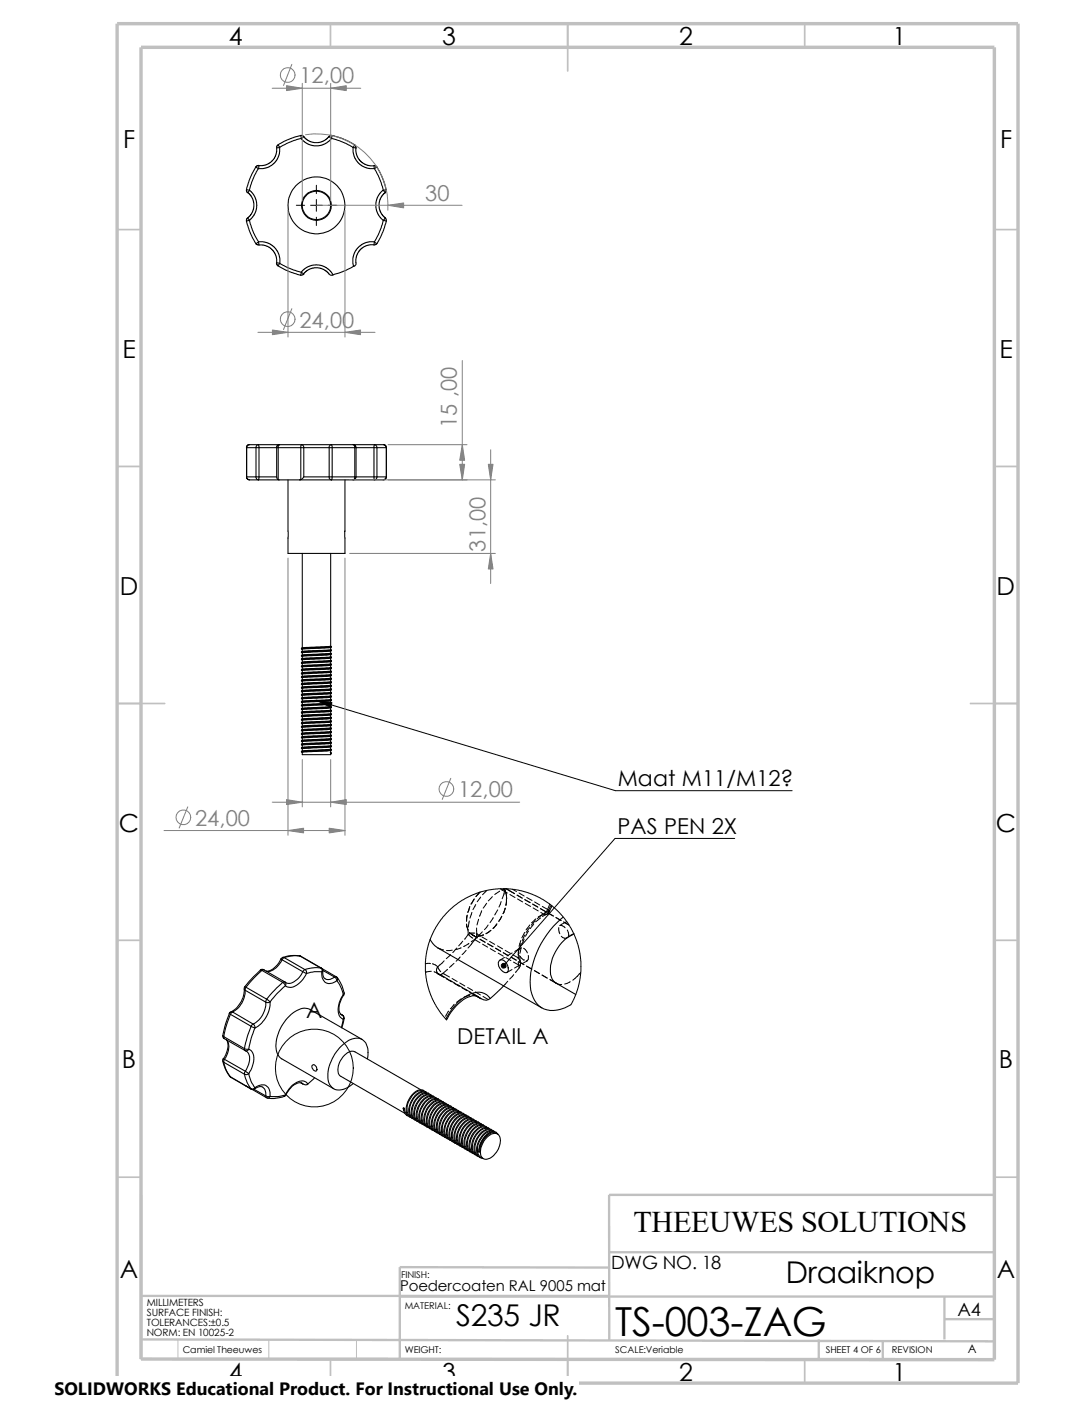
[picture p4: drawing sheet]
<svg xmlns="http://www.w3.org/2000/svg" width="216mm" height="279mm" viewBox="0 0 216 279" stroke-linecap="round" stroke-linejoin="round" font-family="sans-serif">
<path d="M35.3 266v4M53.3 266v4M70.7 266.1v3.9" fill="none" stroke="#c0c0c0" stroke-width=".2"/>
<g fill="none" stroke="#c0c0c0" stroke-width=".34">
<path d="M65.6 4.7v4.7M112.6 4.7v9.4M159.7 4.7v4.7M23.2 45.6h4.8M197.3 45.6h4.7M23.2 92.6h4.8M197.3 92.6h4.7M23.2 139.7h9.5M192.6 139.7h9.4M23.2 186.7h4.8M197.3 186.7h4.7M23.2 233.8h4.7"/>
<path d="M197.3 233.8h4.7M65.6 270v4.7M112.6 265.3v9.4M159.7 270v4.7"/>
</g>
<path d="M28 237.3v32.7M197.3 237.3h-76.4v28.9M28 257.3h92.9M79.3 257.5h118M120.9 251.7l-41.6-.1v18.4M120.9 248.7h76.4M187.4 257.5v8.5M28 266l169.3 .4M162.5 266v4M175.2 266.3v3.7M187.4 262h9.9" fill="none" stroke="#c0c0c0" stroke-width=".47"/>
<path d="M23.2 4.7h178.8v270h-178.8zM28 9.4h169.3v260.6l-169.3-.1z" fill="none" stroke="#c0c0c0" stroke-width=".68" stroke-linecap="butt"/>
<g fill="none" stroke="#000" stroke-width=".21">
<path d="M48.9 37.7l.6 .1M48.9 37.7l.2 .6M49.5 37.8l-.4 .5 .6 .5 .5 .7 .2 .8v.8l-.5 1.4-.8 .8M49.5 37.8l.6 .6 .5 .8 .4 1.6-.2 1.1-.4 .8-.9 1M50.8 33.2l.5 .3M51.3 33.5l-1.1 2-.7 2.3M51.4 32.9l-.1 .6M51.4 32.9h-.3l-.3 .2-.7 1.3-.7 1.4-.5 1.9M55.2 28.8l.3 .5M55.2 28.8l-.3 .3-.1 1.6-.7 1.2-1.3 .8-1.4 .2M55.5 29.3v.9l-.2 .8-.4 .9-.7 .7-1.1 .7-.9 .2h-.9M55.5 29.3l-.6 .1"/>
<path d="M59.7 26.9l-2.7 .9-1.8 1M59.7 26.9l.1 .6M59.7 26.9h.3l.3 .2M59.8 27.5l.6 .7 .6 .3 1.3 .5h.9l.9-.3 .8-.3 .9-.9M59.8 27.5l-1.9 .6-2.4 1.2M60.3 27.1l-.5 .4M65.3 27.1l.5 .4M65.8 27.5l2.2 .7 2.1 1.1M65.9 26.9l-.1 .6M65.9 26.9l-.5 .1-.7 .7-.6 .4-.9 .2h-.9l-.9-.2-1.1-1M65.9 26.9l1.8 .5 1.5 .7 1.2 .7 .3 .6M70.1 29.3v.9l.2 .9 .4 .8 .5 .6 .6 .4 1.1 .5 1.4 .1"/>
<path d="M70.1 29.3l.6 .1M70.4 28.8l-.3 .5M70.7 29.4l-.1 .7 .2 .8 1 1.4 1.2 .6h1.2M74.2 32.9l.1 .6M74.2 32.9h.3l.3 .3M74.3 33.5l.8 1.4 1 2.9M74.8 33.2l-.5 .3M74.8 33.2l1 1.8 .8 2.7M76 37.8l-.6 .6-.6 .9-.2 1v.9l.6 1.6 .9 1M76.1 37.8l.4 .5M76.5 38.3l-.6 .4-.4 .7-.3 .9v.9l.3 .9 .4 .6 .6 .6 .2 .6M76.6 37.7l-.1 .6"/>
<path d="M76.7 37.7l-.6 .1M49.1 43.3l.4 .5M49.1 43.3l-.2 .2v.4M49.5 43.8l.6 1.9 1.2 2.3M49.5 43.8l-.5 .1a.81 .81 0 0 0 .2 1l.5 1.5 1.1 2M50.8 48.4l.2 .2h.4M51.3 48l-.5 .4M51.3 48h.9l.9 .2 1 .6 .6 .6 .7 1.2 .1 .8v.9M51.3 48l.1 .6M51.4 48.6l1.3 .2 .7 .3 .7 .6 .7 1.3 .1 1.2M54.9 52.2l.6 .1M54.9 52.2v.3l.3 .3 1.5 .8 3 1.1"/>
<path d="M55.5 52.3l1.7 .9 2.6 .9M55.5 52.3l-.3 .5M59.8 54.1l.6-.7 .8-.5 1.6-.3 1.1 .1 .8 .4 1 .9 .4 .6M59.8 40.8h.2M59.8 54.1l.5 .3-.6 .3M59.8 54.1l-.1 .6M70.1 52.9l-1.5 .8-1.8 .7a1.57 1.57 0 0 1-1.5 0l-.8-.8-1.4-.4h-.7l-.8 .2-.8 .4-.6 .6M74.2 48.6l-1.3 .1-1.1 .6-.5 .5-.5 .9-.2 1.5M74.3 48l-.1 .6M74.3 48l-1.6 .1-.9 .4-.8 .6-.5 .7-.4 1.3-.1 1.2 .2 .6 .5-.4v-.3M74.8 48.3l-.2 .3h-.4M76 43.7l-.4 1.6-1.3 2.7"/>
<path d="M76.1 43.8l.6 .1M76.5 43.3l-.4 .5M76.7 43.9l-.7 2.2-1.2 2.3-.5-.4M48.9 94.7a.58 .58 0 0 0 .6 .6M48.9 88.9h1.9M48.9 94.7l.2 .4 .4 .2M48.9 94.7h1.9M48.9 88.9h.1M48.9 94.7h.1M48.9 88.9v5.8M49.5 88.3h-.3l-.3 .6M49.5 88.3h1.8"/>
<path d="M49.5 88.3a.58 .58 0 0 0-.6 .6M49.5 95.3h1.8M50.8 88.9v5.8M50.8 94.7a.51 .51 0 0 0 .5 .6M50.8 88.9h.6M50.8 94.7h.6M51.3 95.3h4.1M51.3 88.3a.51 .51 0 0 0-.5 .6M51.3 88.3l.1 .6M51.3 88.3h4.2M51.4 88.9h3.5M51.4 94.7l-.1 .6"/>
<path d="M51.4 88.9v5.8M51.4 94.7h3.5M54.9 88.9h.3M54.9 88.9v5.9M54.9 94.8v.2l.3 .2M55.2 95.2l.2 .1M55.2 88.9v6.3M55.2 88.9h4.5M55.4 95.3h4.1M55.5 88.3h-.3l-.3 .6M55.5 88.3h4.3M55.5 88.3l-.2 .2-.1 .4"/>
<path d="M57.1 95.3l.1 14.6h11.3v-14.6M59.5 95.3h6.3M59.7 88.9v6.3M59.7 95.2l-.2 .1M59.7 88.9h.6M59.8 88.3l-.1 .6M59.8 88.3a.52 .52 0 0 1 .5 .6M59.8 88.3h6M60.3 94.7l-.6 .5M60.3 88.9v5.8M60.3 88.9h5M60.3 94.7h5"/>
<path d="M65.3 88.9h.6M65.3 94.7h.6M65.3 94.7a.52 .52 0 0 0 .5 .6M65.3 88.9v5.8M65.8 95.3h4.3M65.8 88.3a.52 .52 0 0 0-.5 .6M65.8 88.3l.1 .6M65.8 88.3h4.3M65.9 88.9v5.8M65.9 94.7l-.1 .6M65.9 94.7h4.5M65.9 88.9h4.5"/>
<path d="M70.1 88.3l.2 .2 .1 .4M70.1 88.3h4.2M70.1 95.3h4.2M70.1 88.3l.5 .3 .1 .3M70.4 88.9v5.8M70.4 94.7l-.1 .4-.2 .2M70.4 88.9h.3M70.4 94.7h.3M70.7 94.7l-.3 .4-.3 .2M70.7 94.7h3.5M70.7 88.9v5.8M70.7 88.9h3.5"/>
<path d="M74.2 88.9v5.8M74.2 88.9h.6M74.2 94.7h.6M74.2 94.7l.1 .6M74.3 95.3h1.8M74.3 88.3l-.1 .6M74.3 88.3l.4 .3 .1 .3M74.3 88.3h1.3a.79 .79 0 0 1 1.1 .6M74.8 88.9v5.8M74.8 88.9h1.9M74.8 94.7l-.1 .3-.4 .3M74.8 94.7h1.9"/>
<path d="M76.1 88.3l.5 .3 .1 .3M76.7 94.7l-.2 .4-.4 .2M76.7 88.9h.1M76.7 94.7h.1M76.7 88.9v5.8M76.7 94.7a.58 .58 0 0 1-.6 .6M60 109.9v18.8M65.6 109.9v18.4M59.8 137.9l.2 .2M59.8 136.5l.2 .2M59.8 133.7l.2 .2M59.8 130.2l.2 .1"/>
<path d="M59.8 139.4l.2 .1M59.8 137.3l.2 .1M59.8 135.2l.2 .1M59.8 133.1l.2 .1M59.8 131l.2 .1M59.8 128.9h.2M60 140h-.2l.2 .2M60 139.2l-.2 .2M60 138.6h-.2l.2 .2M60 137.8l-.2 .1M60 137.1l-.2 .2M60 136.4l-.2 .1"/>
<path d="M60 135.7l-.2 .1 .2 .2M60 135l-.2 .2M60 134.3l-.2 .1 .2 .2M60 133.6l-.2 .1M60 132.9l-.2 .2M60 132.2l-.2 .1 .2 .2M60 131.5l-.2 .1 .2 .1M60 130.8l-.2 .1M60 130.1l-.2 .1M60 129.4l-.2 .1 .2 .1M60 128.7l-.2 .1M60 129.6v.5"/>
<path d="M60 130.3v.5M60 131.7v.5M60 132.5v.4M60 133.9v.4M60 134.6v.4M60 136v.4M60 136.7v.4M60 138.1v.5M60 138.8v.4M65.5 139.6l.2 .1-5.8 .3M65.5 138.9l.2 .1-5.8 .3M65.5 138.2l.2 .1-5.8 .3"/>
<path d="M65.5 137.5l.2 .1-5.9 .3M65.5 136.7l.2 .2-5.8 .3M65.5 136.1h.2l-5.9 .4M65.5 135.3l.2 .2-5.8 .3M65.5 134.6l.2 .1-5.8 .4M65.5 133.9l.2 .1-5.8 .4M65.5 133.2l.2 .1-5.9 .4M65.5 132.5l.2 .1-5.8 .4M65.5 131.8l.2 .1-5.8 .4M65.5 131.1l.2 .1-5.8 .4M65.5 130.4l.2 .1-5.8 .4M65.5 129.7l.2 .1-5.9 .4"/>
<path d="M65.5 129l.2 .1-5.8 .4M65.6 139.9v.4l-5.6 .4M65.6 139.1v.5l-.2 .1-5.4 .3M65.6 138.4v.5l-5.6 .3M65.6 137.8v.4l-5.6 .4M65.6 137v.5h-.2l-5.4 .3M65.6 136.3v.5l-5.6 .3M65.6 135.6v.5l-5.6 .3M65.6 134.9v.5h-.2l-5.4 .3M65.6 134.2v.5l-5.6 .3M65.6 133.5v.5l-5.6 .3M65.6 132.8v.5h-.2l-5.4 .3"/>
<path d="M65.6 132.1v.5l-5.6 .3M65.6 131.4v.5l-5.6 .3M65.6 130.7v.4l-.2 .1-5.4 .3M65.6 130v.5l-5.6 .3M65.6 129.3v.5l-5.6 .3M65.6 128.6v.4l-.2 .1-5.4 .3M65.6 128.3l.1 .1M65.6 128.3l-5.6 .4M65.7 139.8l-.3 .1-5.4 .3M65.7 139.1l-5.5 .3-.2 .1v.5M65.7 138.4l-.9 .2-4.8 .2M65.7 137.7l-.3 .1-5.4 .3"/>
<path d="M65.7 137l-5.5 .3-.2 .1v.4M65.7 136.3l-.9 .1-4.8 .3M65.7 135.6l-.3 .1-5.4 .3M65.7 134.9l-5.5 .3-.2 .1v.4M65.7 134.2l-.9 .1-4.8 .3M65.7 133.4l-.3 .2-5.4 .3M65.7 132.8l-5.5 .3h-.2v.5M65.7 132l-.9 .2-4.8 .3M65.7 131.3l-.3 .1-5.4 .3M65.7 130.6l-5.5 .4h-.2v.5M65.7 129.9l-.9 .2-4.8 .2M65.7 129.2l-.3 .1-5.4 .3"/>
<path d="M65.7 128.5l-5.5 .4h-.2v.5M65.7 139.7l-.2 .1-5.6 .3M65.7 139v.1h-.4l-5.4 .3M65.7 138.3v.1l-.8 .1-5 .2M65.7 137.6l-.2 .1-5.6 .3M65.7 136.9v.1h-.4l-5.4 .3M65.7 136.1v.2l-.8 .1-5 .2M65.7 135.5l-.2 .1-5.6 .3M65.7 134.7v.2h-.4l-5.4 .3M65.7 134v.2h-.8l-5 .3M65.7 133.3l-.2 .2-5.6 .3M65.7 132.6v.2h-.4l-5.4 .3"/>
<path d="M65.7 131.9v.1l-.8 .1-5 .3M65.7 131.2l-.2 .2-5.6 .3M65.7 130.5v.1l-.4 .1-5.4 .3M65.7 129.8v.1l-.8 .1-5 .3M65.7 129.1l-.2 .1-5.6 .3M65.7 128.4v.1l-.4 .1-5.4 .3M65.7 128.4l-5.8 .3M59.8 148.5l.2 .2M59.8 147.1l.2 .2M59.8 144.3l.2 .1M59.8 140.8l.2 .1M59.8 147.9l.2 .1"/>
<path d="M59.8 145.8l.2 .1M59.8 143.7l.2 .1M59.8 141.6h.2M60 148.4l-.2 .1M60 147.7l-.2 .2M60 147l-.2 .1M60 146.3l-.2 .1 .2 .2M60 145.6l-.2 .2M60 144.9l-.2 .1 .2 .2M60 144.2l-.2 .1M60 143.5l-.2 .1M60 142.8l-.2 .1 .2 .1"/>
<path d="M60 142.1l-.2 .1 .2 .1M60 141.4l-.2 .1M60 140.7l-.2 .1M60 149.1l-.2 .1 .2 .2M60 140.2v.5M60 140.9v.5M60 142.3v.5M60 143v.5M60 144.4v.5M60 145.2v.4M60 146.6v.4M60 147.3v.4"/>
<path d="M60 148.7v.4M65.5 148.8h.2l-5.8 .4M65.5 148l.2 .2-5.9 .3M65.5 147.3l.2 .1-5.8 .4M65.5 146.6l.2 .1-5.9 .4M65.5 145.9l.2 .2-5.8 .3M65.5 145.2l.2 .1-5.8 .4M65.5 144.5l.2 .1-5.8 .4M65.5 143.8l.2 .1-5.9 .4M65.5 143.1l.2 .1-5.8 .4M65.5 142.4l.2 .1-5.8 .4M65.5 141.7l.2 .1-5.8 .4"/>
<path d="M65.5 141l.2 .1-5.8 .3M65.5 140.3l.2 .1-5.9 .4M65.5 149.4l.2 .2M65.6 148.3v.5l-5.6 .3M65.6 147.6v.5h-.2l-5.4 .3M65.6 146.9v.5l-5.6 .3M65.6 146.2v.5l-5.6 .3M65.6 145.5v.5h-.2l-5.4 .3M65.6 144.8v.5l-5.6 .3M65.6 144.1v.5l-5.6 .3M65.6 143.4v.4l-.2 .1-5.4 .3M65.6 142.7v.5l-5.6 .3"/>
<path d="M65.6 142v.5l-5.6 .3M65.6 141.3v.4l-.2 .1-5.4 .3M65.6 140.5v.6l-5.6 .3M65.6 149v.9h-5.6v-.5M65.6 149.5l.1 .1M65.7 148.3l-.3 .1-5.4 .3M65.7 147.6l-5.5 .3-.2 .1v.4M65.7 146.9l-.9 .1-4.8 .3M65.7 146.1l-.3 .2-5.4 .3M65.7 145.5l-5.5 .3h-.2v.5M65.7 144.7l-.9 .2-4.8 .3M65.7 144l-.3 .1-5.4 .3"/>
<path d="M65.7 143.3l-5.5 .4h-.2v.5M65.7 142.6l-.9 .2-4.8 .2M65.7 141.9l-.3 .1-5.4 .3M65.7 141.2l-5.5 .4h-.2v.5M65.7 140.5l-.9 .2-4.8 .2M65.7 149l-.9 .1-4.8 .3M65.7 148.8v.2l-.8 .1-5 .2M65.7 148.2l-.2 .1-5.6 .3M65.7 147.4v.2h-.4l-5.4 .3M65.7 146.7v.2h-.8l-5 .3M65.7 146l-.2 .2-5.6 .3M65.7 145.3v.2h-.4l-5.4 .3"/>
<path d="M65.7 144.6v.1l-.8 .1-5 .3M65.7 143.9l-.2 .2-5.6 .3M65.7 143.2v.1l-.4 .1-5.4 .3M65.7 142.5v.1l-.8 .1-5 .3M65.7 141.8l-.2 .1-5.6 .3M65.7 141.1v.1l-.4 .1-5.4 .3M65.7 140.4v.1l-.8 .1-5 .2M65.7 149.6l-.1 .1M48.5 196.4a5.1 5.1 0 0 1-2.7 4.6M48.5 196.4l.1 .2M48.6 196l-.1 .4M48.6 196h.2"/>
<path d="M48.6 196.6l4.1 2.4M48.6 196.6a4.7 4.7 0 0 1-2.5 4.4M48.8 196l4.1 2.4M48.8 196l-.2 .6M51.6 192.6l.3-.1 .5 .1M52 192.7l-.2-.1-.4 .3-2.8 3.1M52 192.7l4.1 2.4M52 192.7l-1.7 1.6-1.5 1.7M52.4 192.6l-.4 .1M52.4 192.6l4.1 2.4M52.7 199a4.8 4.8 0 0 1-2.5 4.4M52.9 198.4l.7 .6"/>
<path d="M52.9 198.4l-.2 .6M53.6 199a5.8 5.8 0 0 1-3 5.1M53.6 199l-.3 .1-.6-.1M55.8 190.4l.2 .2M55.8 190.4a4 4 0 0 1-2.8 2.5l-.2-.1M56 190.6a3.6 3.6 0 0 1-2.9 2.3h-.3M56 190.6l4.1 2.4M56.1 195.1l.5 .6M56.1 195.1l-2 2-1.2 1.3M56.1 190.1l-.3 .3M56.1 190.1l.3 .1M56.4 190.2l-.4 .4"/>
<path d="M56.4 190.2l4.1 2.3M56.5 195l.1 .1M56.5 195l-.4 .1M56.6 195.1l.1 .1-.1 .5M56.6 195.7a16.6 16.6 0 0 0-3 3.3M59.4 189.8h-1.8l-1.5 .3M59.4 189.8l.2 .1M59.6 189.9h.1M59.6 189.9l4.1 2.3M59.6 189.9a7 7 0 0 0-3.2 .3M60.1 193a3.6 3.6 0 0 1-2.9 2.3l-.6-.2M60.1 193l.7 .3"/>
<path d="M60.5 192.5l-.4 .5M60.5 192.5l.2 .2 .1 .6M60.8 193.3a4.7 4.7 0 0 1-3.2 2.8l-.5-.1-.5-.3M63.7 192.2a7 7 0 0 0-3.2 .3M63.7 192.2a.58 .58 0 0 1 .2 .8M63.8 192.2l.2 .3 .1 .3M63.8 192.3l2.9 1.7M63.9 193a1.69 1.69 0 0 0 .4 1.8 1.69 1.69 0 0 0 1.9 .3l.6-.4M63.9 193a6.4 6.4 0 0 0-3.1 .3M64.1 192.8l-.2 .2M64.1 192.7l2.3 1.3M64.1 192.8a1.26 1.26 0 0 0 .4 1.5 1.26 1.26 0 0 0 1.6-.1l.3-.2"/>
<path d="M66.4 194l.3 .4 .1 .3M66.7 194h-.3M66.7 194l.2 .1M66.8 194.7a7.1 7.1 0 0 1 1.3 2.8M66.9 194.1l.1 .4-.2 .2M66.9 194.1l1 1.6 .4 1.4M68.1 197.5l.1 .1M68.1 197.5a4.2 4.2 0 0 0-.6 4.4l.6 .5M68.2 197.6a3.6 3.6 0 0 0-.6 3.7l.3 .3M68.3 197.1l-.2 .4M68.3 197.1l-.1 .5M85.3 186.6l1 1.2 .6 .5 20.6 11.9"/>
<path d="M94.5 197.8l1 .5M94.6 197.8l.6 .4M94.9 198a3.7 3.7 0 0 0-3.9 1.3l-1.5 1.7-.9 1.5M94.9 198l.3 .2M95.2 198.2a1.51 1.51 0 0 0 2.1 .1M97.3 198.3a2.99 2.99 0 0 0-4-.9 9.9 9.9 0 0 0-4.8 5M99.1 190.8a.76 .76 0 0 1 1.1 .2 1.76 1.76 0 0 1 .5 2 .9 .9 0 0 1-1.2-.3 1.55 1.55 0 0 1-.4-1.9zM99.9 195.7l-2.6 2.6M111.8 182.1a17.8 17.8 0 0 0-6.6 12.9 5.1 5.1 0 0 0 3.3 5.5 6.3 6.3 0 0 0 4.8-1M113.9 185.4a8.5 8.5 0 0 0-4.6 8.1 2.39 2.39 0 0 0 1.1 1.7l3.9 2.3M44.2 205.6v.4l.3 .2M44.2 205.6l.2 .3"/>
<path d="M44.3 210.3l-.1 .4M44.3 210.3l.2 .1M44.4 210.9l-.2-.2 .5 1.4 .9 1.6M44.4 205.9l.1 .3M44.4 210.9a6.2 6.2 0 0 0 1.3 2.9M44.4 205.9l4.1 2.3M44.4 210.9l4.1 2.4M44.5 206.2l4.1 2.4M44.5 210.4l4.2 2.3M44.5 210.4l-.1 .5M44.9 206.5a2.9 2.9 0 0 1-.1 3l-.5 .8M45 206.5a3.3 3.3 0 0 1-.5 3.9"/>
<path d="M45.5 201.3l-.9 2.5-.4 1.8M45.5 201.3l.2 .1M45.6 213.7l.2 .2M45.6 213.7l.1 .1M45.7 213.8l.1 .1M45.7 201.4l4.1 2.4M45.7 213.8l4.1 2.4M45.7 201.4l-1 2.8-.3 1.7M45.8 213.9l4.1 2.4M45.8 201l-.3 .3M45.8 201h.3M46.1 201l-.4 .4"/>
<path d="M46.1 201l4.1 2.4M48.5 208.2l.1 .4M48.5 208.2l.9 .2M48.5 213.3a6.6 6.6 0 0 0 1.3 2.9M48.6 208.6l.1 .1M48.7 212.7l.7 .5M48.7 212.7l-.2 .6M48.7 208.7a1.71 1.71 0 0 1 .7 2.2l-.7 1.8M48.7 215.6l4.2 2.4M49.4 208.4l-.3 .2-.4 .1M49.4 213.2a5.9 5.9 0 0 0 1.2 2.8M49.4 208.4a2.17 2.17 0 0 1 .8 2.8l-.4 1.2-.4 .8"/>
<path d="M49.4 213.2l-.5 .2-.4-.1M49.8 203.8l-.8 2.2-.5 2.2M49.8 216.2l.1 .1M49.8 203.8l.8 .3M50.2 203.4l.3 .3 .1 .4M50.2 203.4l-.4 .4M50.4 216.3l2.3 1.3M50.5 216.2l-.2 .1h-.4M50.6 216a1.76 1.76 0 0 1 2.8 .3l.2 1.4M50.6 204.1l-.8 2.1-.4 2.2M50.6 216l-.1 .2a1.18 1.18 0 0 1 1.3-.4 1.18 1.18 0 0 1 .9 .9v.9M50.6 216l-.4 .2h-.4"/>
<path d="M52.7 217.6l.2 .4M52.7 217.6l.9 .1M52.9 218h.2M53.6 217.7l-.5 .4h1.3l2-.4M56.6 217.4a6.5 6.5 0 0 1-3 .3M56.6 217.4l-.2 .3M56.6 217.4h.1M56.7 217.4l-.3 .3M59.7 215l.5 .3M59.7 215.1l.4 .1M60.1 215.2a1.47 1.47 0 0 0-1.9 .4l-.8 .7-.7 1.1M60.1 215.2a.75 .75 0 0 0 1 .1"/>
<path d="M61.1 215.3a1.68 1.68 0 0 0-2.6-.1l-1.2 1.1-.7 1.1M62 211.5a.62 .62 0 0 1 .6 .1 .62 .62 0 0 1 .3 .6l-.1 .4a.78 .78 0 0 1-.8-1.1zM62.4 214l-1.3 1.3M67.6 201.4l.4 .2M67.6 201.4l.3 .2M67.9 201.6h.1M67.9 201.6l.3 .2-.1 .6M68 201.6l.2 .3 .1 .3M68.1 202.4l-.4 1.6M68.3 202.2l-.4 1.9M68.3 202.2l-.2 .2M71.9 206.4l-10.3-5.9a3 3 0 0 0-3.4 .6 8.2 8.2 0 0 0-3.3 7.8l.5 .9 .4 .4 10.4 6"/>
<path d="M72.9 210.3a3.4 3.4 0 0 0-1.2-4 3.5 3.5 0 0 0-3.6 1.1 7.9 7.9 0 0 0-2.8 7.8 2.31 2.31 0 0 0 3.5 .8l1.3-.8M83.4 216.4l-13-7.5a2.3 2.3 0 0 0-2.6 1.4 3.1 3.1 0 0 0-.4 3.3l12.9 7.5M83.9 216.5h.1M83.9 216.7a2 2 0 0 0-2.3 1.2 3.1 3.1 0 0 0-.4 3.6l.2 .2M84.2 216.7a1.5 1.5 0 0 0-2 .3 4.3 4.3 0 0 0-1.4 4.3l.7 .6M84.4 217a2.39 2.39 0 0 0-2.6 1.7 2.48 2.48 0 0 0 .1 3.3M84.4 216.7l.1 .1M84.7 217a1.49 1.49 0 0 0-2 .3 4.3 4.3 0 0 0-1.4 4.2l.2 .4 .5 .3M84.9 217l.1 .1M84.9 217.2a2.52 2.52 0 0 0-2.6 1.7 2.63 2.63 0 0 0 .1 3.4M85.2 217.3a1.38 1.38 0 0 0-2 .3 3.8 3.8 0 0 0-1.2 4.6l.5 .3M85.4 217.3l.1 .1"/>
<path d="M85.4 217.5a2.52 2.52 0 0 0-2.6 1.7 2.63 2.63 0 0 0 .1 3.4M85.7 217.6a1.43 1.43 0 0 0-2 .2 4.1 4.1 0 0 0-1.4 4.3l.2 .4 .5 .3M85.9 217.8a1.77 1.77 0 0 0-2 .9 3.9 3.9 0 0 0-1 3.6l.5 .5M85.9 217.6l.1 .1M86.2 217.8a1.43 1.43 0 0 0-2 .3 4.3 4.3 0 0 0-1.4 4.3l.7 .7M86.4 217.9l.1 .1M86.4 218.1a1.97 1.97 0 0 0-2.3 1.3 3.1 3.1 0 0 0-.4 3.5l.2 .2M86.7 218.1a1.5 1.5 0 0 0-2 .3 4.3 4.3 0 0 0-1.4 4.3l.7 .7M86.9 218.2h.1M86.9 218.4a2.34 2.34 0 0 0-2.6 1.7 2.48 2.48 0 0 0 .1 3.3M87.2 218.4a1.49 1.49 0 0 0-2 .3 3.8 3.8 0 0 0-1.2 4.6l.5 .3M87.4 218.7a2.52 2.52 0 0 0-2.6 1.7 2.63 2.63 0 0 0 .1 3.3"/>
<path d="M87.4 218.5h.1M87.7 218.7a1.38 1.38 0 0 0-2 .3 3.8 3.8 0 0 0-1.2 4.6l.5 .3M87.9 218.8h.1M87.9 218.9a2.52 2.52 0 0 0-2.6 1.8 2.63 2.63 0 0 0 .1 3.3M88.2 219a1.43 1.43 0 0 0-2.1 .3 4.1 4.1 0 0 0-1.3 4.3l.2 .3 .5 .3M88.4 219.2a1.77 1.77 0 0 0-2 .9 3.9 3.9 0 0 0-1 3.7l.5 .5M88.4 219.1h.1M88.7 219.3a1.43 1.43 0 0 0-2 .3 4.3 4.3 0 0 0-1.4 4.3l.7 .6M88.9 219.4h.1M88.9 219.5a2.51 2.51 0 0 0-2.6 1.8 2.43 2.43 0 0 0 .1 3.3M89.2 219.5a1.45 1.45 0 0 0-2 .4 4.3 4.3 0 0 0-1.4 4.3l.7 .6M89.4 219.8a2.34 2.34 0 0 0-2.6 1.7 2.48 2.48 0 0 0 .1 3.4"/>
<path d="M89.4 219.6l.1 .1M89.7 219.8a1.49 1.49 0 0 0-2 .3 3.8 3.8 0 0 0-1.2 4.6l.5 .3M89.9 219.9l.1 .1M80 220.1l.1 .5M80 220.1h.1M80 220.1h.3M80.1 220.1a1.39 1.39 0 0 0 .9 1.5M80.3 220.1a1.47 1.47 0 0 0 .5 1.2M80.3 220.1h-.2M80.7 221.5h.1M81.2 221.8h.1M81.7 222l.1 .1"/>
<path d="M82.2 222.3l.1 .1M82.7 222.6l.1 .1M83.2 222.9l.1 .1M83.7 223.2h.1M84.2 223.5h.1M84.7 223.8h.1M85.2 224.1h.1M85.7 224.4h.1M86.2 224.7h.1M86.7 224.9v.1M87.2 225.2v.1M87.7 225.5l.1 .1"/>
<path d="M88.2 225.8h.1M88.7 226.1h.1M89.2 226.4h.1M89.7 226.7h.1M89.9 220.1a2.52 2.52 0 0 0-2.7 1.7 2.63 2.63 0 0 0 .2 3.4M90.2 226.9l.1 .1M90.2 220.1a1.38 1.38 0 0 0-2 .3 4.1 4.1 0 0 0-1.4 4.3l.2 .3 .5 .3M90.4 220.4a1.77 1.77 0 0 0-2 .8 3.9 3.9 0 0 0-1 3.7l.5 .6M90.4 220.2l.1 .1M90.7 227.2l.1 .1M90.7 220.4a1.43 1.43 0 0 0-2.1 .3 4.3 4.3 0 0 0-1.4 4.3l.3 .3 .5 .3M90.9 220.7a2.51 2.51 0 0 0-2.6 1.7 2.56 2.56 0 0 0 .1 3.3"/>
<path d="M90.9 220.5l.1 .1M91.2 220.7a1.43 1.43 0 0 0-2 .3 4.3 4.3 0 0 0-1.4 4.3l.7 .6M91.2 227.5h.1M91.4 220.8l.1 .1M91.4 221a2.51 2.51 0 0 0-2.6 1.7 2.43 2.43 0 0 0 .1 3.3M91.7 221a1.45 1.45 0 0 0-2 .3 4.3 4.3 0 0 0-1.4 4.3l.7 .6M91.7 227.8h.1M91.9 221.1h.1M91.9 221.3a1.85 1.85 0 0 0-2 .8 3.9 3.9 0 0 0-1 3.7l.5 .5M92.2 221.3a1.49 1.49 0 0 0-2 .3 3.8 3.8 0 0 0-1.2 4.6l.5 .3M92.2 228.1h.1M92.4 221.5a2.52 2.52 0 0 0-2.7 1.8 2.63 2.63 0 0 0 .2 3.3"/>
<path d="M92.4 221.4h.1M92.7 228.4h.1M92.7 221.6a1.99 1.99 0 0 0-2.8 1.1l-.3 .5a2.71 2.71 0 0 0 .1 3.5l.3 .1M92.9 221.8a1.77 1.77 0 0 0-2 .9 3.9 3.9 0 0 0-1 3.7l.5 .5M92.9 221.7h.1M93.2 221.9a1.43 1.43 0 0 0-2.1 .3 4.3 4.3 0 0 0-1.4 4.2l.3 .4 .5 .3M93.2 228.7h.1M93.4 222h.1M93.4 222.1a2.51 2.51 0 0 0-2.6 1.8 2.56 2.56 0 0 0 .1 3.3M93.6 222.2a1.38 1.38 0 0 0-1.9 .3 4.3 4.3 0 0 0-1.4 4.2l.7 .7M93.7 229h.1M93.9 222.2l.1 .1"/>
<path d="M93.9 222.4a2.44 2.44 0 0 0-2.6 1.8 2.43 2.43 0 0 0 .1 3.3M94.1 222.4a1.45 1.45 0 0 0-1.9 .4 3.7 3.7 0 0 0-1.2 4.5l.5 .4M94.2 229.2v.1M94.4 222.7a1.85 1.85 0 0 0-2 .8 3.9 3.9 0 0 0-1 3.7l.5 .6M94.4 222.5h.1M94.7 229.5v.1M94.7 222.7a1.45 1.45 0 0 0-2 .4 4.2 4.2 0 0 0-1.4 4.2l.2 .3 .5 .3M94.9 222.8h.1M94.9 223a2.52 2.52 0 0 0-2.7 1.7 2.63 2.63 0 0 0 .2 3.3M95.2 229.8v.1M95.2 223a1.99 1.99 0 0 0-2.8 1.2l-.3 .4a2.71 2.71 0 0 0 .1 3.5l.3 .1M95.4 223.3a2.17 2.17 0 0 0-2.4 1.2 3.1 3.1 0 0 0-.4 3.6l.3 .2"/>
<path d="M95.4 223.1h.1M95.7 223.3a1.43 1.43 0 0 0-2.1 .3 4.3 4.3 0 0 0-1.4 4.3l.3 .3 .5 .3M95.9 223.6a2.51 2.51 0 0 0-2.6 1.7 2.43 2.43 0 0 0 .1 3.3M95.9 223.4h.1M96.1 223.6a1.38 1.38 0 0 0-2 .3 4.3 4.3 0 0 0-1.3 4.3l.7 .6M96.4 223.9a2.44 2.44 0 0 0-2.6 1.7 2.5 2.5 0 0 0 .1 3.3M96.4 223.7h.1M96.5 226a1.85 1.85 0 0 1 2.4-.7 3.4 3.4 0 0 1-1.1 4.3 1.39 1.39 0 0 1-2.4-.1 3.8 3.8 0 0 1 1.1-3.5zM96.6 223.9a1.45 1.45 0 0 0-1.9 .3 3.7 3.7 0 0 0-1.2 4.6l.5 .3M96.9 224h.1M96.9 224.2a2.06 2.06 0 0 0-2.4 1.2 3.3 3.3 0 0 0-.4 3.6l.3 .2M97.2 224.2a1.45 1.45 0 0 0-2 .3 4 4 0 0 0-1.4 4.2l.2 .4 .5 .3"/>
<path d="M97.4 224.5a2.03 2.03 0 0 0-2.4 1.2 3.1 3.1 0 0 0-.4 3.6l.3 .2M97.4 224.2l.1 .1M97.7 224.5a1.21 1.21 0 0 0-1.6 0 4.2 4.2 0 0 0-1.9 4.5l.2 .4 .6 .3M97.8 224.7a4.1 4.1 0 0 0-2.8 4.1M97.9 224.7a2.51 2.51 0 0 0-2.6 1.7 2.63 2.63 0 0 0 .1 3.4l.5 .3M97.9 224.5l.1 .1M98.2 224.7a1.43 1.43 0 0 0-2.1 .3 4.3 4.3 0 0 0-1.4 4.3 1.11 1.11 0 0 0 1.1 .7M98.4 224.8l.1 .1M98.7 225.2a1.49 1.49 0 0 0-2 .3l-.9 1.2-.5 1.1-.1 .9-.2 .1M98.8 225.3a1.14 1.14 0 0 0-1.8-.3 4.9 4.9 0 0 0-2 3.8"/>
<circle cx="62.8" cy="40.8" r="2.97"/>
<circle cx="62.8" cy="40.8" r="2.83"/>
<circle cx="62.8" cy="40.8" r="5.6"/>
</g>
<g fill="none" stroke="#000" stroke-width=".2">
<path d="M62.8 36.8v1.6M62.8 39.6v2.4M58.8 40.8h1.7M61.6 40.8h2.4M62.8 43.1v1.7M65.2 40.8h1.6M62.7 139.1l59.4 17.9h35.1M94.1 178.5l-.6 1M94.4 179.6l-.5 1M95.2 177.2l-.8 .9M95.4 178.1l-.7 1M96.6 179.4l-.7 .9"/>
<path d="M96.6 176.8l-.8 .9M97.7 178.1l-.8 .8M99.1 177l-.9 .6M99.3 176.5l.4 .2M99.4 179l-.4 1.1M99.7 176.7l1 .6M100 176.5l.4 .8 .1 1.2M100 176.5l-.3 .2M100 176.5h.1M100.2 176.5l-.5 2M100.4 176.4l1.7 1.1M100.5 178.6l-.1 1.1"/>
<path d="M101.2 177.6l1 .6M101.7 176.6l.8 .4M102.6 177.8l1 .6M102.7 178.5l1 .6M103 177.3l1 .6M104.1 178.6l1.1 .6M104.2 179.4l1.1 .6M104.5 178.2l1.1 .6M105.7 179.5l1 .6M106.1 179.1l1 .6M109.1 179.5l-.4 1.1M109.2 179.9l-.4 1.1"/>
<path d="M109.5 179.9l-.4 1M145.8 166.5h-23.8l-22.1 25.3M85.4 191.3l-1 .1M85.6 192.9l-1.1 .2M85.8 191.4l1.1 .6M86.1 193l.9 .5M86.6 193.1l.6 .4M86.7 193.2l.3 .3M86.9 192l-.3 .6 .1 .5M86.9 192l.6 1M86.9 188.3l1.1 .3M87 193.5l1.1 .6"/>
<path d="M87.7 193.8l1 .6M87.9 193.3l-.5 .2h-.4M87.9 193.3l1.3 .7M88.1 190.8l-1.2 1.2M88.6 194.4l1 .5M88.6 194.4l1.1 .5M88.8 192.5l-.9 .8M89.2 194.6l1.1 .6M89.4 189.6l-.8 .8M89.7 194.3l1 .6M89.7 188.7l-1.1 .1M90.1 191.3l-.9 .8"/>
<path d="M90.1 195.2l1 .6M90.1 199.4l-.7 .9M90.2 195.2l1 .6M90.6 188.3l-.8 .8M90.8 195.5l3.7 2.2M91.2 195.2l1 .6M91.3 190l-.8 .9M91.5 188.2l-1.2 .4M91.5 198.3l-.9 .8M91.7 196.1l1 .6M91.8 186.9l-.8 .9M92.2 186.5h.1"/>
<path d="M92.5 188.7l-.8 .9M92.6 183.5l.3 1.2v.8M92.7 181.7l-.1 1.2M92.8 196.1l1 .6M92.9 185.5l-.7 1M92.9 185.5l.9 .8M93 187.3l-1 .7M93.1 182.9l-.2 1.2M93.2 185.2l.9 .6M93.2 197l1.4 .8M93.2 197.7l-1.1 .3M93.2 180l-.4 1.2"/>
<path d="M93.6 181.2l-.3 1.1M93.7 185.7l1 .5M93.9 197.3l1 .7-1.1-.3M94 185.3h.1M94 185.3h-.4l-.7 .2M94.2 186.6l1 .6M94.2 186.6l-1.3 1.7M94.3 197l1 .6M94.4 186.4l-.9 .6M94.4 186.3v.1M94.6 184.3v1.2M94.6 185.4v.1"/>
<path d="M94.6 185.5l-.1 .7-.3 .4M94.6 185.4l.5 .4M95 182.5l-.3 1.2M95.2 186.5l1.1 .6M95.6 180.8l-.4 1.1M95.6 186.1l1 .5M95.7 185l-.8 .9M95.8 187.5l1 .6M95.8 197.9l1.1 .6M95.9 185.6l-1.2 .3M96.8 187.4l1 .6M96.9 183.7l-.8 .9"/>
<path d="M97.2 186.9l1 .6M97.3 188.4l1 .6M97.4 184.7l-1 .7M97.9 182.2l-.7 1M98.3 188.3l1.1 .6M98.6 183.5l-.8 .9M98.7 187.8l1 .6M98.8 180.7l-.6 1M98.8 189.3l1.1 .6M99.6 181.9l-.6 1.1M99.9 189.2l1 .6M100.1 190.1l-.9 .6"/>
<path d="M100.2 180.3l-.4 1.1M100.2 188.7l1.1 .6M100.4 190.2l1 .6M100.8 194.9l-.9 .8M101.4 190.1l1 .6M101.6 192.5l-1 .6M101.6 189.2l-1 .6M101.8 189.6l1 .6a1.67 1.67 0 0 1 .2 2M101.9 191.1l1.3 .7M101.9 193.5l-.8 .9M102.8 191l.2 1.2M102.9 188.5l-.1 1.2"/>
<path d="M102.9 189.2h.1M102.9 189.3l-.1 1.1M103 191l1 .6M103 192.2l-.7 .9M103.1 189.8l.8 .8M103.1 191.6l-1 .6M103.2 189.9l.1 1.2M103.2 188.3l-1 .6M103.3 186.8l-.3 1.1M103.4 188.3a.84 .84 0 0 0-.5 .9M103.4 188.1l-.2 1.2M103.4 187.3l-.3 1.2"/>
<path d="M103.9 190.6h.1M103.9 188.3l.7 .9M104 186.5l-.5 1.1M104.1 185.2l-.6 1M104.1 185.7l-.5 1.1M104.5 191.9l1 .5M104.6 190.8l-1 .5M104.8 189.8h.1a.71 .71 0 0 1-.5 1M104.8 184.9l-.5 1M105.1 183.7l-.7 1M105.1 184.2l-.7 1M105.8 180.3l1 .6"/>
<path d="M105.9 183.5l-.7 .9M106 192.7l1.1 .6M106.2 182.8l-.8 .9M106.3 182.5l-.8 .8M107.2 182.3l-.9 .7M107.2 180.4l1 .6M107.3 181.2l.6 .3M107.6 193.6l1 .6M107.6 181.7l-1 .7M107.6 180l1.1 .6M107.7 181.9v.1M107.9 181.5l-1.1 .6"/>
<path d="M108.6 180.6l-.3 .5-.4 .4M108.7 180.6l.4 .3M108.8 181.3l1 .6M108.8 181a.52 .52 0 0 1-.2 .5 .52 .52 0 0 1-.6 0M108.8 181l-.8 .4M109.1 180.9l-.3 .1M109.1 180.9a1.12 1.12 0 0 1-.9 .8l-.5 .2M109.1 194.5l1.5 .9 .9 .1M110.3 182.2l1 .6M110.9 184.2l.2 1.2M111.1 183.8l.5 .1 .5 .3M111.4 185.9a.82 .82 0 0 0 1 .3"/>
<path d="M111.8 183.1l1.1 .6M112.5 183l-1.4 .8M112.6 184.7l.3 .8-.1 .3M113.2 194.9l-1.1 .5M113.3 199.5l1-2 .6-2.2 .4-2.3v-2.2l-.3-2.1-.5-1.8-.6-1.5-1.2-2.1-1.4-1.8-1.7-1.5-1.9-1.4-1.3-.7-1.7-.7-2.6-.6-1.3-.1-2.8 .1-2.4 .4-1.9 .7-2 1.1-1.6 1.1-2.6 2.6-1.3 2.2-.9 2.1-.6 2-.3 2.2v1.9l.3 2 .7 2.6 .8 1.8 1.3 2 1.1 1.2M113.9 185.5l-1.4 .8M115.2 193.1l-1.5 1.5M89 200.8l-.6 1"/>
<circle cx="62.4" cy="212.1" r="7.7"/>
</g>
<g fill="none" stroke="#808080" stroke-width=".2">
<path d="M54 17.5h17.6M57.9 12.8l-1.6 4.2M60 16.6v23.2M65.6 16.6v23.2M60.6 26.8a14.2 14.2 0 0 1 16.4 14.9M57.1 41.7v25.2M62.8 40.8h28.9M68.5 41.7v25.2M51.2 66h23.2M57.9 61.3l-1.6 4.1M91.7 71.6v23.7M69.4 95.3h28.9"/>
<path d="M77 88.3h15.7M97.4 89.3v26.6M57.1 110.8v55.1M68.5 110.8v55.1M69.4 109.9h28.9M54 159.3h49.1M60 150.8v9.4M65.6 150.8v9.4M89.5 154.6l-1.7 4.1M32.6 164.9h35.9M37.3 160.2l-1.7 4.2"/>
<circle cx="57.1" cy="14.9" r="1.47"/>
<circle cx="57.1" cy="63.4" r="1.47"/>
<circle cx="88.6" cy="156.7" r="1.47"/>
<circle cx="36.4" cy="162.3" r="1.47"/>
</g>
<g fill="#808080" stroke="#808080" stroke-width=".2">
<path d="M56.9 158.8l3.1 .5-3.1 .5z"/>
<path d="M65.6 159.3l3.1-.5v1z"/>
<path d="M57.1 164.9l3.1-.4v.9z"/>
<path d="M65.3 164.5l3.2 .4-3.2 .5z"/>
<path d="M97.4 109.9l.4 3.1h-.9z"/>
<path d="M96.9 92.2h.9l-.4 3.1z"/>
<path d="M91.7 88.3l.5 3.1h-1z"/>
<path d="M91.2 92.2h1l-.5 3.1z"/>
<path d="M56.9 17l3.1 .5-3.1 .5z"/>
<path d="M65.6 17.5l3.1-.5v1z"/>
<path d="M54.1 65.5l3 .5-3 .5z"/>
<path d="M68.5 66l3-.5v1z"/>
<path d="M77 40.8l3.1-.5v1z"/>
</g>
<g fill="#000" stroke="#000" stroke-width=".2">
<path d="M62.7 139.1l3.2 .4-.3 .9z"/>
<circle cx="100" cy="191.8" r=".48"/>
</g>
<path d="M10.8 273.3h104.1v6.1h-104.1z" fill="#fff"/>
<text font-size="7.9" x="122.1" y="265.2">TS-003-ZAG</text>
<g font-size="6">
<text x="125.7" y="244.7">THEEUWES SOLUTIONS</text>
<text x="156" y="254.7">Draaiknop</text>
<text x="90.5" y="263.2">S235 JR</text>
</g>
<g font-size="4.9">
<text x="45.4" y="9">4</text>
<text x="87.7" y="9">3</text>
<text x="134.8" y="9">2</text>
<text x="177.1" y="9">1</text>
<text x="24.4" y="29.4">F</text>
<text x="198.4" y="29.4">F</text>
<text x="24.3" y="71.1">E</text>
<text x="198.3" y="71.1">E</text>
<text x="23.7" y="118.1">D</text>
<text x="197.8" y="118.1">D</text>
<text x="23.6" y="165.1">C</text>
<text x="197.6" y="165.1">C</text>
<text x="24.2" y="212.2">B</text>
<text x="198.2" y="212.2">B</text>
<text x="23.8" y="253.8">A</text>
<text x="197.8" y="253.8">A</text>
<text x="45.4" y="274.3">4</text>
<text x="87.7" y="274.3">3</text>
<text x="134.8" y="274.3">2</text>
<text x="177.1" y="274.3">1</text>
</g>
<g font-size="4.4" fill="#808080">
<text x="59.4" y="16.6">12,00</text>
<text x="84.4" y="39.9">30</text>
<text x="59.4" y="65.1">24,00</text>
<text x="90.7" y="85" transform="rotate(-90 90.7 85)">15 ,00</text>
<text x="96.3" y="109.6" transform="rotate(-90 96.3 109.6)">31,00</text>
<text x="90.9" y="158.3">12,00</text>
<text x="38.7" y="164">24,00</text>
</g>
<g font-size="4.4">
<text x="122.6" y="156.1">Maat M11/M12?</text>
<text x="122.5" y="165.6">PAS PEN 2X</text>
<text x="60.7" y="202.2">A</text>
<text x="90.7" y="207.2">DETAIL A</text>
</g>
<g font-size="3.6">
<text x="121.3" y="251.9">DWG NO. 18</text>
<text x="190" y="261.3">A4</text>
</g>
<text font-size="3.5" x="10.8" y="277.1">SOLIDWORKS Educational Product. For Instructional Use Only.</text>
<text font-size="3" x="79.4" y="256.4">Poedercoaten RAL 9005 mat</text>
<text font-size="2.4" x="192" y="268.6">A</text>
<g font-size="2">
<text x="29.1" y="259.4">MILLIMETERS</text>
<text x="29.1" y="261.4">SURFACE FINISH:</text>
<text x="29.1" y="263.4">TOLERANCES:±0.5</text>
<text x="29.1" y="265.3">NORM: EN 10025-2</text>
</g>
<g font-size="1.9">
<text x="79.6" y="253.7">FINISH:</text>
<text x="80.3" y="259.9">MATERIAL:</text>
<text x="36.3" y="268.6">Camiel Theeuwes</text>
<text x="80.3" y="268.6">WEIGHT:</text>
<text x="122.1" y="268.7">SCALE:Veriable</text>
<text x="163.9" y="268.7">SHEET 4 OF 6</text>
<text x="177" y="268.7">REVISION</text>
</g>
</svg>
